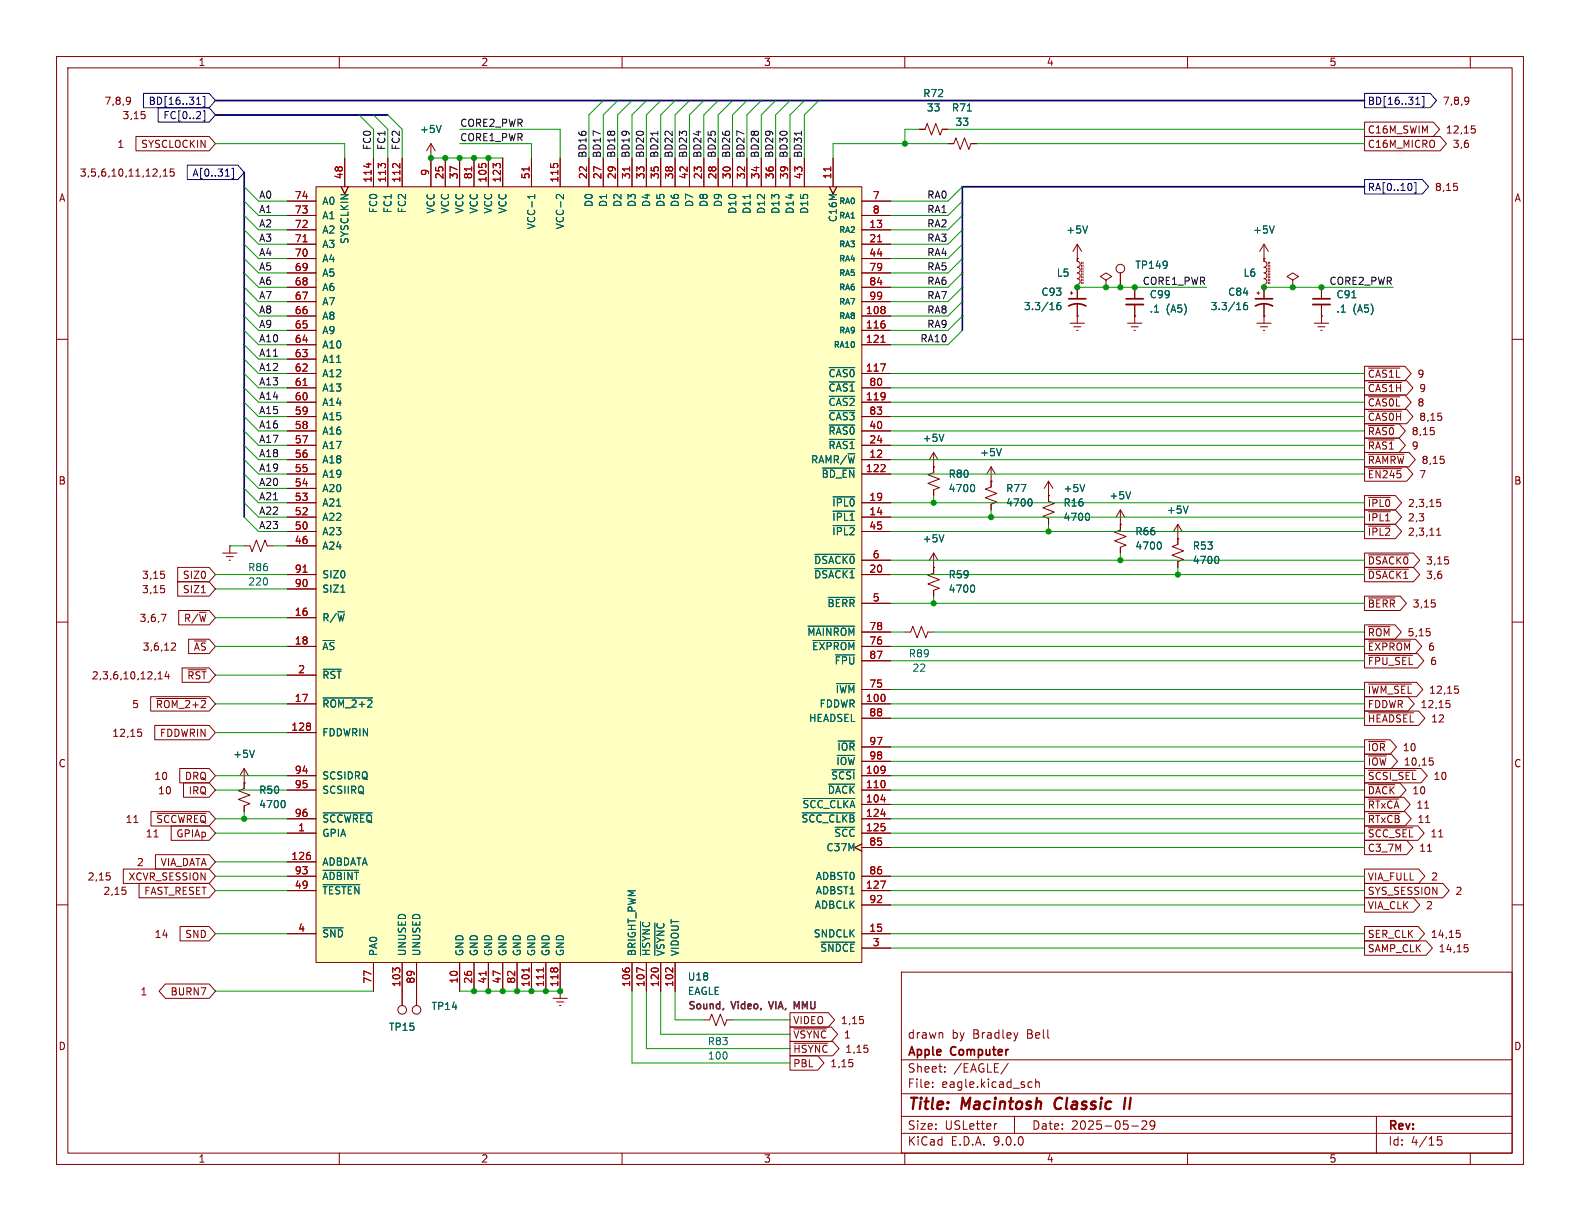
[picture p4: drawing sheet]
<svg xmlns="http://www.w3.org/2000/svg" width="279mm" height="216mm" viewBox="0 0 279 216" stroke-linecap="round" stroke-linejoin="round" font-family="sans-serif">
<g fill="none" stroke="#840000" stroke-width=".18">
<path d="M10 10h259.4v195.9h-259.4zM12 12h255.4v191.9h-255.4zM60 10v2M110 10v2M160 10v2M210 10v2M260 10v2M76.2 27.9h.1M76.2 25.4l-.8 1.3M76.2 25.4l.8 1.3M76.2 25.4v2.5M10 60h2"/>
<path d="M267.4 60h2M165.1 97.8v3.5l-1 .4 2 .8-2 .8 2 .7-1 .4v1M165.1 97.8l.8 1.3M165.1 97.8l-.8 1.3M198.1 92.7v1l-1 .4 2 .8-2 .7 2 .8-1 .4v1M208.3 92.7v3.6l-1 .3 2 .8-2 .8 2 .7-1 .4v1M208.3 95.3h.1M208.3 92.7l-.8 1.3M208.3 92.7l.7 1.3M10 110h2M160 111.8h1l.4-1.1 .8 2.1 .7-2.1 .8 2.1 .4-1h1M165.1 100.3h.1"/>
<path d="M267.4 110h2M10 160h2M71.1 175.3v2.5M73.7 175.3v2.5M159.4 171.9h108v32h-108zM267.4 160h2M124.5 180.3h1l.4-1 .7 2.1 .8-2.1 .7 2.1 .4-1.1h1M159.4 197.4h108M159.4 193.4h108M159.4 187.4h108M164.9 192.1v.2M164.9 191.4v.1"/>
<path d="M166.6 182.7l.1 .9M167.1 189.4v.2M167.1 188.7v.1M176.3 198.7l-.3 .1M178.3 188l-1.3 1.9M179.4 197.4v3M180 182.6l-.4 1M181.9 192.2h.6M181.9 191.4h.6M183.1 191.4l.3-.1 .3 .1 .1 .9M183.1 190.8v1.5M200.1 199.1h1.2"/>
<path d="M201.9 198.3l.6-.1 .2 .1 .1 .3-.9 1.1h.9M204.2 198.8l-.3 .3h-.3l-.2-.3 .1-.5 .4-.1 .2 .1a.99 .99 0 0 1-.3 1.4h-.3M243.4 197.4v6.5M60 203.9v2M110 203.9v2M159.4 200.4h108M160 203.9v2M210 203.9v2M254.9 201h-.7l-.1 .7 .3-.1h.5l.1 .2-.1 .5-.2 .2-.6-.2M260 203.9v2"/>
<circle cx="71.1" cy="178.6" r=".76"/>
<circle cx="73.7" cy="178.6" r=".76"/>
</g>
<path d="M186.8 194.4a1.27 1.27 0 0 0 0 1.6M199 194.1l-.3 2M199.9 194.1l-.2 2" fill="none" stroke="#840000" stroke-width=".4"/>
<path d="M78 22.2l-.4 1.2M166.9 94.6l-.4 1.2M205.1 95.8a.79 .79 0 0 1 0 1.3M210.1 89.5l-.4 1.2M215.2 98.4a.79 .79 0 0 1 0 1.2M172 103.4a.79 .79 0 0 1 0 1.3" fill="none" stroke="#006464" stroke-width=".18"/>
<path d="M55.9 33h96.5v137.2h-96.5z" fill="#ffffc2"/>
<g fill="none" stroke="#840000" stroke-width=".18">
<path d="M22.8 17.2l.2 .1a1.03 1.03 0 0 1-.2 1.1M23.1 17.7l-.3 .3M25 19.7h.6M259.5 17.2l.2 .1a1.03 1.03 0 0 1-.2 1.1M259.7 17.7l-.2 .3M24 24.1h13l1.1 1.3-1.1 1.3h-13zM25.5 20.3l.2 .1-.2 .5M28.4 31.1l-.1 .2M28.9 31.2h.7M28.9 30.2l.3-.3v1.3M30.7 29.9h-.6v.6l.2-.1h.4l.1 .2-.1 .4-.1 .2-.5-.2M50.8 35.6h5.1"/>
<path d="M50.8 38.1h5.1M55.9 33h96.5v137.2h-96.5zM60.3 33l.7 1.3 .6-1.3M61 27.9v5.1M66 27.9v5.1M68.6 27.9v5.1M71.1 27.9v5.1M76.2 27.9h.1M76.2 27.9v5.1M78.7 27.9v5.1M81.3 27.9v5.1M83.8 27.9v5.1"/>
<path d="M86.4 27.9v5.1M88.9 27.9v5.1M94 27.9v5.1M99.1 27.9v5.1M104.1 27.9v5.1M106.7 27.9v5.1M109.2 27.9v5.1M111.8 27.9v5.1M114.3 27.9v5.1M116.8 27.9v5.1M119.4 27.9v5.1M121.9 27.9v5.1"/>
<path d="M124.5 27.9v5.1M127 27.9v5.1M129.5 27.9v5.1M132.1 27.9v5.1M134.6 27.9v5.1M137.2 27.9v5.1M139.7 27.9v5.1M142.2 27.9v5.1M146.7 33l.6 1.3 .7-1.3M147.3 27.9v5.1M152.4 35.6h5.1M152.4 38.1h5.1"/>
<path d="M162.6 22.9h1l.4-1.1 .7 2.1 .8-2.1 .7 2.1 .4-1h1M167.6 25.4h1.1l.3-1 .8 2 .8-2 .7 2 .4-1h1M241.3 21.6h12.2l1.1 1.3-1.1 1.2h-12.2zM241.3 24.1h13.4l1.1 1.3-1.1 1.3h-13.4zM257.1 32.4h.6M257.6 33l.1 .1-.1 .5M260.2 22.3h.6M260.3 22.7h.3l.3 .3-.1 .5h-.5M50.8 40.6h5.1M50.8 43.2h5.1M50.8 45.7h5.1M50.8 48.3h5.1"/>
<path d="M50.8 50.8h5.1M50.8 53.3h5.1M50.8 55.9h5.1M50.8 58.4h5.1M152.4 40.6h5.1M152.4 43.2h5.1M152.4 45.7h5.1M152.4 48.3h5.1M152.4 50.8h5.1M152.4 53.3h5.1M152.4 55.9h5.1M152.4 58.4h5.1"/>
<path d="M189.2 51.8h.5M189.2 57.2h2.6M189.5 51.6v.5M189.9 57.8h1.2M190.4 58.4h.2M190.5 55.9h.1M190.5 43.2v3l.4 .2 .1 .3-.1 .4-.4 .2h.3l.2 .3-.1 .4-.4 .3 .4 .1 .1 .4-.1 .3-.4 .2 .4 .2 .1 .5-.2 .2-.3 .1M190.5 45.7h.1M190.5 50.3v2.5M190.5 53.8v3.4M190.5 43.2l-.8 1.3M190.5 43.2l.8 1.3"/>
<path d="M191.3 46.4v.2M191.3 46.9v.2M191.3 47.4v.2M191.3 47.9v.2M191.3 48.4v.2M191.3 48.9v.2M191.3 49.4v.3M191.3 49.9v.3M191.5 46.4v.2M191.5 46.9v.2M191.5 47.4v.2M191.5 47.9v.2"/>
<path d="M191.5 48.4v.2M191.5 48.9v.2M191.5 49.4v.3M191.5 49.9v.3M195.6 49.5l1-.6-1-.6-1 .6 1 .6v1.3M195.6 50.8h.1M198.1 48.3v2.5M199.4 57.2h2.5M200 57.8h1.3M200.5 58.4h.3M200.7 55.9h.1M200.7 50.8v2"/>
<path d="M200.7 53.8v3.4M222.2 51.8h.6M222.2 57.2h2.6M222.5 51.6v.5M222.9 57.8h1.3M223.4 58.4h.2M223.5 45.7h.1M223.5 43.2v3l.4 .2 .1 .3-.1 .4-.4 .2h.3l.2 .3-.1 .4-.4 .3 .4 .1 .1 .4-.1 .3-.4 .2 .4 .2 .1 .5-.2 .2-.3 .1M223.5 55.9h.1M223.5 43.2l-.7 1.3M223.5 43.2l.8 1.3M223.5 50.3v2.5"/>
<path d="M223.5 53.8v3.4M224.3 46.4v.2M224.3 46.9v.2M224.3 47.4v.2M224.3 47.9v.2M224.3 48.4v.2M224.3 48.9v.2M224.3 49.4v.3M224.3 49.9v.3M224.5 46.4v.2M224.5 46.9v.2M224.5 47.4v.2"/>
<path d="M224.5 47.9v.2M224.5 48.4v.2M224.5 48.9v.2M224.5 49.4v.3M224.5 49.9v.3M228.6 49.5l1-.6-1-.6-1 .6 1 .6v1.3M228.6 50.8h.1M232.4 57.2h2.5M233 57.8h1.3M233.6 58.4h.2M233.7 55.9h.1M233.7 50.8v2"/>
<path d="M233.7 53.8v3.4M50.8 61h5.1M50.8 63.5h5.1M50.8 66h5.1M50.8 68.6h5.1M50.8 71.1h5.1M50.8 73.7h5.1M50.8 76.2h5.1M50.8 78.7h5.1M152.4 61h5.1M152.4 66h5.1M152.4 68.6h5.1"/>
<path d="M152.4 71.1h5.1M152.4 73.7h5.1M152.4 76.2h5.1M152.4 78.7h5.1M241.3 74.9h6.1l1.1 1.3-1.1 1.3h-6.1zM241.3 67.3h7.4l1.2 1.3-1.2 1.3h-7.4zM241.3 77.5h6.1l1.1 1.2-1.1 1.3h-6.1zM241.3 72.4h7.4l1.2 1.3-1.2 1.2h-7.4zM241.3 64.8h7.1l1.2 1.2-1.2 1.3h-7.1zM241.3 69.8h7.1l1.2 1.3-1.2 1.3h-7.1zM242 75.2h4.5M242 67.6h5.9"/>
<path d="M242 77.8h4.5M242 72.7h5.9M242 65.1h5.6M242 70.2h5.6M253 75.6h.6M253.5 76.1l.1 .2-.1 .5M254.3 73.1h.6M254.8 73.6l.2 .2-.2 .5M39.4 97.8h2.5M40 98.4h1.3M40.5 99.1h.3M40.6 96.5h.1"/>
<path d="M40.6 96.5v1.3M43.2 96.5h1l.4 1 .7-2 .8 2 .8-2 .3 1h1.1M50.8 81.3h5.1M50.8 83.8h5.1M50.8 86.4h5.1M50.8 88.9h5.1M50.8 91.4h5.1M50.8 94h5.1M50.8 96.5h5.1M152.4 81.3h5.1M152.4 83.8h5.1M152.4 88.9h5.1"/>
<path d="M152.4 91.4h5.1M152.4 94h5.1M152.4 99.1h5.1M165.1 82.6h.1M165.1 80v3.6l-1 .3 2 .8-2 .8 2 .7-1 .4v1M165.1 80l-.8 1.3M165.1 80l.8 1.3M175.3 85.1h.1M175.3 82.6v3.5l-1.1 .4 2.1 .7-2.1 .8 2.1 .8-1 .4v1M175.3 82.6l-.8 1.2M175.3 82.6l.7 1.2M185.4 85.1v3.5l1 .4-2 .8 2 .8-2 .7 1 .4v1"/>
<path d="M185.4 87.6h.1M185.4 85.1l-.7 1.3M185.4 85.1l.8 1.3M198.1 92.7h.1M198.1 90.2v3.5M198.1 96.8v1M198.1 90.2l.8 1.2M198.1 90.2l-.7 1.2M208.3 95.3h.1M208.3 95.3v1M208.3 99.3v1M241.3 92.7h5.4l1.2 1.3-1.2 1.3h-5.4z"/>
<path d="M241.3 97.8h8.7l1.1 1.3-1.1 1.2h-8.7zM241.3 90.2h5.4l1.2 1.2-1.2 1.3h-5.4zM241.3 87.6h5.4l1.2 1.3-1.2 1.3h-5.4zM241.3 80h7.9l1.1 1.3-1.1 1.3h-7.9zM241.3 82.5h7.4l1.2 1.3-1.2 1.3h-7.4zM242 93h3.9M242 98.1h7.1M242 90.5h3.9M242 87.9h3.9M242 80.3h6.3M242 82.9h5.9M254.1 94.7h.7"/>
<path d="M254.1 93.7l.3-.3v1.3M254.1 88.3h.6M254.2 88.8h.3l.3 .2-.1 .4-.5 .2M254.7 80.7h.6M255.3 81.2l.1 .2-.1 .5M255.5 98.5h.6M256 99l.2 .2-.2 .5M28 119.1l.3-.3v1.3M28.4 103.5h.7M28.4 101h.7M28.5 108.6h.9l-.6 1.3M29 104.1l.1 .2-.1 .4"/>
<path d="M29 101.5l.1 .2-.1 .5M29.5 118.7l-.3 .9h.8M29.8 119.2v.9M30.5 113.7l.4 .1 .1 .3-.7 .9h.7M31.4 102.9h5.6l1.1 1.2-1.1 1.3h-5.6zM31.4 100.3h5.6l1.1 1.3-1.1 1.3h-5.6zM31.6 107.9h5.4l1.1 1.3-1.1 1.3h-5.4zM32.2 118.1h4.8l1.1 1.3-1.1 1.3h-4.8zM33.3 118.4h3.1M33.4 113h3.6l1.1 1.3-1.1 1.3h-3.6zM35.6 104.8h.7M50.8 101.6h5.1"/>
<path d="M50.8 104.1h5.1M50.8 109.2h5.1M50.8 114.3h5.1M50.8 119.4h5.1M152.4 101.6h5.1M152.4 114.3h5.1M152.4 106.7h5.1M152.4 111.8h5.1M152.4 116.8h5.1M165.1 100.3h.1M165.1 100.3v1M165.1 104.4v1"/>
<path d="M241.3 100.3h8.7l1.1 1.3-1.1 1.3h-8.7zM241.3 105.4h6.3l1.1 1.3-1.1 1.3h-6.3zM241.3 110.5h5.4l1.1 1.3-1.1 1.2h-5.4zM241.3 115.6h9.4l1.1 1.2-1.1 1.3h-9.4zM241.3 113h9l1.1 1.3-1.1 1.3h-9zM242 100.6h7.1M242 105.7h4.7M242 110.8h3.8M242 115.9h7.8M242 113.3h7.4M252.2 111.2h.6M252.8 111.7l.1 .2-.1 .5"/>
<path d="M253.1 106.1h.7M253.7 106.6l.1 .2-.1 .5M24.4 128.9h.6M24.5 129.4h.3l.3 .3-.1 .4-.5 .1M26.6 123.2h10.4l1.1 1.3-1.1 1.2h-10.4zM27.4 128.3h9.6l1.1 1.2-1.1 1.3h-9.6zM27.7 123.5h8.7M28 120.1h.7M31.8 135.9h5.2l1.1 1.3-1.1 1.2h-5.2zM32.4 138.4h4.6l1.1 1.3-1.1 1.3h-4.6zM43.2 138.4h.1M43.2 135.9v3.5l-1 .4 2 .8-2 .8 2 .7-1 .4v1"/>
<path d="M43.2 135.9l-.8 1.3M43.2 135.9l.7 1.3M50.8 124.5h5.1M50.8 129.5h5.1M50.8 137.2h5.1M50.8 139.7h5.1M152.4 124.5h5.1M152.4 137.2h5.1M152.4 139.7h5.1M152.4 121.9h5.1M152.4 127h5.1M152.4 132.1h5.1"/>
<path d="M152.4 134.6h5.1M241.3 133.3h4.7l1.1 1.3-1.1 1.3h-4.7zM241.3 135.9h10l1.1 1.3-1.1 1.2h-10zM241.3 130.8h4.5l1.2 1.3-1.2 1.3h-4.5zM241.3 138.4h6.2l1.1 1.3-1.1 1.3h-6.2zM241.3 123.2h7.7l1.1 1.3-1.1 1.2h-7.7zM241.3 120.6h9.2l1.1 1.3-1.1 1.3h-9.2zM241.3 125.7h9.6l1.1 1.3-1.1 1.3h-9.6zM242 133.7h3.1M242 136.2h8.4M242 131.1h3M242 138.7h4.6"/>
<path d="M242 121h7.6M242 126h8M252.8 134h.6M252.9 134.5h.3l.2 .2-.1 .5-.4 .1M255.7 123.9h.7M255.9 124.3h.3l.2 .3v.4l-.5 .1M257.3 121.3h.6M257.4 121.8h.3l.2 .2v.5l-.5 .1M18.8 154.3h.6M19.4 154.9l.1 .2-.1 .4M21.6 156.9h.6M21.8 153.7h15.2l1.1 1.2-1.1 1.3h-15.2z"/>
<path d="M22.2 157.4l.1 .2-.1 .5M23.7 145.5h.7M24.6 156.2h12.4l1.1 1.3-1.1 1.3h-12.4zM26.7 143.5h10.3l1.1 1.3-1.1 1.3h-10.3zM27.2 148h.8M27.5 151.1h9.5l1.1 1.3-1.1 1.3h-9.5zM27.7 143.8h8.7M30.3 146h6.7l1.1 1.3-1.1 1.3h-6.7zM50.8 144.8h5.1M50.8 147.3h5.1M50.8 152.4h5.1M50.8 154.9h5.1"/>
<path d="M50.8 157.5h5.1M152.4 149.2l-1.3 .7 1.3 .6M152.4 144.8h5.1M152.4 147.3h5.1M152.4 154.9h5.1M152.4 157.5h5.1M152.4 142.2h5.1M152.4 149.9h5.1M241.3 143.5h7.1l1.2 1.3-1.2 1.3h-7.1zM241.3 146h9.4l1.1 1.3-1.1 1.3h-9.4zM241.3 141h7l1.1 1.2-1.1 1.3h-7zM241.3 148.6h7.4l1.2 1.3-1.2 1.2h-7.4z"/>
<path d="M241.3 158.7h8.7l1.1 1.3-1.1 1.3h-8.7zM241.3 156.2h13.9l1.1 1.3-1.1 1.3h-13.9zM241.3 153.7h9.6l1.1 1.2-1.1 1.3h-9.6zM242 143.8h5.6M242 146.4h7.9M242 141.3h5.4M251.9 142.9h.8M252.1 145.5h.7M252.4 150.5h.7M254.4 148h.7M29.2 174h7.8l1.1 1.3-1.1 1.2h-7.8l-1.1-1.2zM31.8 163.8h5.2l1.1 1.3-1.1 1.3h-5.2z"/>
<path d="M50.8 165.1h5.1M66 170.2v5.1M71.1 170.2v7.6M73.7 170.2v7.6M81.3 170.2v5.1M83.8 170.2v5.1M86.4 170.2v5.1M88.9 170.2v5.1M91.4 170.2v5.1M94 170.2v5.1M96.5 170.2v5.1M97.8 176.5h2.5"/>
<path d="M98.4 177.2h1.3M98.9 177.8h.3M99.1 175.3h.1M99.1 170.2v6.3M111.8 170.2v5.1M114.3 170.2v5.1M116.8 170.2v5.1M119.4 170.2v5.1M139.7 179.1h6.8l1.1 1.2-1.1 1.3h-6.8zM152 179.7h.6M152.4 165.1h5.1M152.4 160h5.1"/>
<path d="M152.4 167.6h5.1M241.3 163.8h9.5l1.1 1.3-1.1 1.3h-9.5zM241.3 166.4h10.9l1.1 1.2-1.1 1.3h-10.9zM257.6 164.5h.6M257.7 165h.3l.2 .2v.4l-.5 .2M259 167h.6M259.1 167.5h.3l.2 .3v.4l-.5 .1M139.7 184.1h7.6l1.1 1.3-1.1 1.3h-7.6zM139.7 181.6h7.3l1.1 1.3-1.1 1.3h-7.3zM139.7 186.7h4.9l1.1 1.3-1.1 1.2h-4.9zM140.4 184.5h6M140.4 181.9h5.7"/>
<path d="M150.2 187.4h.6M150.7 187.9l.1 .2-.1 .5M152.6 180.3l.1 .2-.1 .4M152.8 184.8h.6M153.4 185.4l.1 .1-.1 .5"/>
<circle cx="198.1" cy="47.5" r=".76"/>
</g>
<g fill="none" stroke="#a90000" stroke-width=".18">
<path d="M65.2 28.8v.8M69.6 29h.4M70.7 28.9v.8M83.4 29.5v.7M93.6 29.5v.7M111.3 29.5v.7M146.9 29.5v.7M53.6 42.8h.7M155.2 42.8h.7M53.6 68.2h.7M155.7 64.4h.9l-.6 1.2M155.8 60.5h.7"/>
<path d="M155.7 83.4h.8M156.5 82.3v.4M53.6 101.2h.7M155.7 155.8h.9l-.6 1.3M155.8 141.4h.8M155.8 143.9h.8M85.9 171.8v.7M93.6 171.1v.8M96.1 171.1v.8M113.9 171.6l-1.3-.5v.8M117.8 171.2h.4M119 171.1v.8"/>
</g>
<g fill="none" stroke="#006464" stroke-width=".18">
<path d="M171.1 19.6h.7M78 22.2l-.4 1.2M94.6 34.4v.7M94.6 34.7h-1.3l.4 .4M99.6 34.4v.8l-.9-.8-.3 .1v.4M132.7 34.4v.7M192.3 39.9l-.4 1.3M225.3 39.9l-.4 1.3M187.5 53.5h-.4a.86 .86 0 0 0 0 1.3l.4-.2 .1-.4-.2-.2h-.3l-.2 .2M220.5 53.5h-.4a.86 .86 0 0 0 0 1.3l.5-.2v-.4l-.2-.2h-.3l-.2 .2M239.1 52.7h.7M146.6 65h4.6"/>
<path d="M146.6 67.5h4.6M146.6 70.1h4.6M146.6 72.6h4.6M146.6 75.2h4.6M146.6 77.7h4.6M166.9 76.8l-.4 1.2M177.1 79.3l-.4 1.3M144.1 98h7.1M145.4 82.8h5.8M147.3 87.9h3.9M147.3 90.4h3.9M147.3 92.9h3.9"/>
<path d="M166.9 94.6l-.4 1.2M172 85.7a.79 .79 0 0 1 0 1.2M182.2 88.2a.79 .79 0 0 1 0 1.3M191.8 85.7l-.4 1.2M192.4 90.7a.79 .79 0 0 1 0 1.3M199.9 86.9l-.4 1.3M205.1 95.8a.79 .79 0 0 1 0 1.3M210.1 89.5l-.4 1.2M215.2 98.4a.79 .79 0 0 1 0 1.2M57.1 118.3h3.2M60.3 104.7h.7M142.9 110.7h8.3"/>
<path d="M143.7 113.3h7.5M144.1 100.6h7.1M146.5 105.6h4.7M147.7 115.8h3.5M172 103.4a.79 .79 0 0 1 0 1.3M45 132.7l-.4 1.2M57.1 123.4h8.8M146.5 138.7h4.7M147.1 136.1h4.1M147.9 120.9h3.3M148 133.6h3.2M148.2 131h3"/>
<path d="M50.1 141.5a.79 .79 0 0 1 0 1.3M57.1 143.7h8.7M57.1 153.9h6.3M57.1 156.4h6.5M141.9 143.7h9.3M142 141.2h9.2M147.7 146.3h3.5M57.1 164.1h3.6M113.3 163v5.9M115.8 163.2v5.7M145.2 166.6h6"/>
</g>
<path d="M135.9 177.1l.5 1.3M140.5 177.1l.4 .9 .4-.9" fill="none" stroke="#840084" stroke-width=".25"/>
<path d="M189 54.1a3.2 3.2 0 0 1 3 0M189 52.8h3M199.1 52.8h3.1M222 54.1a3.2 3.2 0 0 1 3 0M222 52.8h3M232.2 52.8h3" fill="none" stroke="#840000" stroke-width=".3"/>
<path d="M199.1 53.8h3.1M232.2 53.8h3" fill="none" stroke="#840000" stroke-width=".33"/>
<g fill="none" stroke="#000084" stroke-width=".18">
<path d="M25.4 16.5h11.6l1.1 1.3-1.1 1.3h-11.6zM28 19h9l1.1 1.3-1.1 1.3h-9zM34.8 18.5h.7M35 17.4l.1-.2v1.3M35.9 17.1h.3v1.8h-.3M35.9 19.6h.3v1.8h-.3M241.3 16.5h11.6l1.1 1.3-1.1 1.3h-11.6zM250.3 18.5h.8M250.6 17.4l.1-.2v1.3M251.5 17.1h.3v1.8h-.3M33.1 29.2h9l1.1 1.3-1.1 1.3h-9zM39.8 31.2h.8"/>
<path d="M41 29.8h.3v1.8h-.3M241.3 31.7h10.2l1.1 1.3-1.1 1.3h-10.2zM249.6 32.7v.7M250.1 32.3h.3v1.8h-.3"/>
</g>
<path d="M116.3 23.2v.7M141.7 23.2v.7" fill="none" stroke="#0f0f0f" stroke-width=".18"/>
<path d="M38.1 17.8h203.2M38.1 20.3h30.5M43.2 30.5v60.9M241.3 33h-71.1v25.4" fill="none" stroke="#000084" stroke-width=".3"/>
<g fill="none" stroke="#009600" stroke-width=".18">
<path d="M106.7 17.8l-2.6 2.5v7.6M109.2 17.8l-2.5 2.5v7.6M111.8 17.8l-2.6 2.5v7.6M114.3 17.8l-2.5 2.5v7.6M116.8 17.8l-2.5 2.5v7.6M119.4 17.8l-2.6 2.5v7.6M121.9 17.8l-2.5 2.5v7.6M124.5 17.8l-2.6 2.5v7.6M127 17.8l-2.5 2.5v7.6M129.5 17.8l-2.5 2.5v7.6M132.1 17.8l-2.6 2.5v7.6M134.6 17.8l-2.5 2.5v7.6"/>
<path d="M137.2 17.8l-2.6 2.5v7.6M139.7 17.8l-2.5 2.5v7.6M142.2 17.8l-2.5 2.5v7.6M144.8 17.8l-2.6 2.5v7.6M38.1 25.4h22.9v2.5M43.2 35.6l2.5 2.5h5.1M43.2 33l2.5 2.6h5.1M43.2 38.1l2.5 2.5h5.1M63.5 20.3l2.5 2.6v5M66 20.3l2.6 2.6v5M68.6 20.3l2.5 2.6v5M76.2 27.9h12.7"/>
<path d="M81.3 22.9h17.8v5M81.3 25.4h12.7v2.5M162.6 22.9h-2.6v2.5M167.6 22.9h73.7M167.6 25.4h-20.3v2.5M170.2 35.6l-2.6 2.5h-10.1M170.2 33l-2.6 2.6h-10.1M170.2 38.1l-2.6 2.5h-10.1M172.7 25.4h68.6M43.2 55.9l2.5 2.5h5.1M43.2 43.2l2.5 2.5h5.1M43.2 48.3l2.5 2.5h5.1"/>
<path d="M43.2 53.3l2.5 2.6h5.1M43.2 50.8l2.5 2.5h5.1M43.2 58.4l2.5 2.6h5.1M43.2 45.7l2.5 2.6h5.1M43.2 40.6l2.5 2.6h5.1M170.2 55.9l-2.6 2.5h-10.1M170.2 43.2l-2.6 2.5h-10.1M170.2 48.3l-2.6 2.5h-10.1M170.2 53.3l-2.6 2.6h-10.1M170.2 50.8l-2.6 2.5h-10.1M170.2 58.4l-2.6 2.6h-10.1M170.2 45.7l-2.6 2.6h-10.1"/>
<path d="M170.2 40.6l-2.6 2.6h-10.1M190.5 50.8h22.9M223.5 50.8h22.9M43.2 78.7l2.5 2.6h5.1M43.2 76.2l2.5 2.5h5.1M43.2 71.1l2.5 2.6h5.1M43.2 66l2.5 2.6h5.1M43.2 63.5l2.5 2.5h5.1M43.2 68.6l2.5 2.5h5.1M43.2 73.7l2.5 2.5h5.1M43.2 61l2.5 2.5h5.1M157.5 78.7h83.8"/>
<path d="M157.5 73.7h83.8M157.5 68.6h83.8M157.5 66h83.8M157.5 71.1h83.8M157.5 76.2h83.8M40.6 96.5h2.6M43.2 88.9l2.5 2.5h5.1M43.2 86.4l2.5 2.5h5.1M43.2 91.4l2.5 2.6h5.1M43.2 81.3l2.5 2.5h5.1M43.2 83.8l2.5 2.6h5.1M48.3 96.5h2.5"/>
<path d="M157.5 99.1h83.8M157.5 91.4h83.8M157.5 88.9h83.8M157.5 94h83.8M157.5 83.8h83.8M157.5 81.3h83.8M165.1 87.6v1.3M175.3 90.2v1.2M185.4 92.7v1.3M198.1 97.8v1.3M38.1 101.6h12.7M38.1 114.3h12.7"/>
<path d="M38.1 104.1h12.7M38.1 109.2h12.7M38.1 119.4h12.7M157.5 101.6h83.8M157.5 106.7h83.8M157.5 111.8h2.5M157.5 116.8h83.8M157.5 114.3h83.8M165.1 105.4v1.3M165.1 111.8h76.2M208.3 100.3v1.3M38.1 139.7h12.7"/>
<path d="M38.1 137.2h12.7M38.1 124.5h12.7M38.1 129.5h12.7M157.5 139.7h83.8M157.5 121.9h83.8M157.5 137.2h83.8M157.5 134.6h83.8M157.5 127h83.8M157.5 124.5h83.8M157.5 132.1h83.8M38.1 144.8h12.7M38.1 147.3h12.7"/>
<path d="M38.1 154.9h12.7M38.1 157.5h12.7M38.1 152.4h12.7M43.2 143.5v1.3M157.5 142.2h83.8M157.5 144.8h83.8M157.5 149.9h83.8M157.5 147.3h83.8M157.5 154.9h83.8M157.5 157.5h83.8M38.1 165.1h12.7M38.1 175.3h27.9"/>
<path d="M81.3 175.3h17.8M111.8 175.3v12.7h27.9M114.3 175.3v10.1h25.4M116.8 175.3v7.6h22.9M119.4 175.3v5h5.1M157.5 165.1h83.8M157.5 160h83.8M157.5 167.6h83.8M129.5 180.3h10.2"/>
</g>
<g fill="#009600" stroke="#009600" stroke-width=".18">
<circle cx="83.8" cy="27.9" r=".46"/>
<circle cx="86.4" cy="27.9" r=".46"/>
<circle cx="81.3" cy="27.9" r=".46"/>
<circle cx="78.7" cy="27.9" r=".46"/>
<circle cx="76.2" cy="27.9" r=".46"/>
<circle cx="165.1" cy="88.9" r=".46"/>
<circle cx="160" cy="25.4" r=".46"/>
<circle cx="195.6" cy="50.8" r=".46"/>
<circle cx="190.5" cy="50.8" r=".46"/>
<circle cx="165.1" cy="106.7" r=".46"/>
<circle cx="198.1" cy="99.1" r=".46"/>
<circle cx="185.4" cy="94" r=".46"/>
<circle cx="175.3" cy="91.4" r=".46"/>
<circle cx="208.3" cy="101.6" r=".46"/>
<circle cx="198.1" cy="50.8" r=".46"/>
<circle cx="200.7" cy="50.8" r=".46"/>
<circle cx="228.6" cy="50.8" r=".46"/>
<circle cx="223.5" cy="50.8" r=".46"/>
<circle cx="233.7" cy="50.8" r=".46"/>
<circle cx="43.2" cy="144.8" r=".46"/>
<circle cx="96.5" cy="175.3" r=".46"/>
<circle cx="99.1" cy="175.3" r=".46"/>
<circle cx="91.4" cy="175.3" r=".46"/>
<circle cx="94" cy="175.3" r=".46"/>
<circle cx="88.9" cy="175.3" r=".46"/>
<circle cx="86.4" cy="175.3" r=".46"/>
<circle cx="83.8" cy="175.3" r=".46"/>
</g>
<g font-size="2.8" fill="#840000">
<text x="160.4" y="196.8">Title:</text>
<text x="170.1" y="196.8">Macintosh</text>
<text x="187.3" y="196.8">Classic</text>
</g>
<g font-size="2.1" fill="#840000">
<text x="160.4" y="183.9">drawn</text>
<text x="168.3" y="183.9">by</text>
<text x="172.1" y="183.9">Bradley</text>
<text x="181.7" y="183.9">Bell</text>
<text x="160.4" y="189.9">Sheet:</text>
<text x="160.4" y="187.1">Apple</text>
<text x="168.2" y="187.1">Computer</text>
<text x="168.6" y="189.9">/EAGLE/</text>
<text x="160.4" y="192.6">File:</text>
<text x="166.5" y="192.6">eagle.kicad_sch</text>
<text x="160.4" y="202.8">KiCad</text>
<text x="160.4" y="200">Size:</text>
<text x="167.1" y="200">USLetter</text>
<text x="168.1" y="202.8">E.D.A.</text>
<text x="175.7" y="202.8">9.0.0</text>
<text x="182.4" y="200">Date:</text>
<text x="189.4" y="200">2025-05-29</text>
<text x="245.4" y="200.2">Rev:</text>
<text x="245.4" y="202.8">Id:</text>
<text x="249.5" y="202.8">4/15</text>
</g>
<g font-size="1.8" fill="#840000">
<text x="35" y="11.9">1</text>
<text x="85" y="11.9">2</text>
<text x="135" y="11.9">3</text>
<text x="185" y="11.9">4</text>
<text x="235" y="11.9">5</text>
<text x="18.4" y="18.7">7,8,9</text>
<text x="21.6" y="21.3">3,15</text>
<text x="241.8" y="23.8">C16M_SWIM</text>
<text x="255" y="18.7">7,8,9</text>
<text x="255.6" y="23.8">12,15</text>
<text x="20.7" y="26.4">1</text>
<text x="24.9" y="26.4">SYSCLOCKIN</text>
<text x="241.8" y="26.4">C16M_MICRO</text>
<text x="256.8" y="26.4">3,6</text>
<text x="10.3" y="35.9">A</text>
<text x="14" y="31.4">3,5,6,10,11,12,15</text>
<text x="253.7" y="34">8,15</text>
<text x="267.7" y="35.9">A</text>
<text x="241.8" y="69.5">~{CAS1H} 9</text>
<text x="241.8" y="67">~{CAS1L} 9</text>
<text x="241.8" y="77.2">~{RAS0} 8,15</text>
<text x="241.8" y="74.6">~{CAS0H} 8,15</text>
<text x="241.8" y="72.1">~{CAS0L} 8</text>
<text x="241.8" y="82.2">~{RAMRW} 8,15</text>
<text x="241.8" y="79.7">~{RAS1} 9</text>
<text x="10.3" y="85.9">B</text>
<text x="241.8" y="89.9">~{IPL0}</text>
<text x="241.8" y="84.8">~{EN245}</text>
<text x="248.9" y="89.9">2,3,15</text>
<text x="250.9" y="84.8">7</text>
<text x="267.7" y="85.9">B</text>
<text x="241.8" y="94.9">~{IPL2}</text>
<text x="241.8" y="92.4">~{IPL1}</text>
<text x="248.9" y="94.9">2,3,11</text>
<text x="248.9" y="92.4">2,3</text>
<text x="241.8" y="100">~{DSACK0} 3,15</text>
<text x="25" y="105.1">3,15</text>
<text x="25" y="102.6">3,15</text>
<text x="32.2" y="105.1">SIZ1</text>
<text x="32.2" y="102.6">SIZ0</text>
<text x="241.8" y="102.6">~{DSACK1} 3,6</text>
<text x="241.8" y="107.6">~{BERR} 3,15</text>
<text x="24.6" y="110.2">3,6,7</text>
<text x="32.4" y="110.2">R/~{W}</text>
<text x="241.8" y="112.7">~{ROM} 5,15</text>
<text x="25.1" y="115.3">3,6,12</text>
<text x="34.2" y="115.3">~{AS}</text>
<text x="241.8" y="117.8">~{FPU_SEL} 6</text>
<text x="241.8" y="115.3">~{EXPROM} 6</text>
<text x="16.1" y="120.3">2,3,6,10,12,14</text>
<text x="23.3" y="125.4">5</text>
<text x="27.5" y="125.4">~{ROM_2+2}</text>
<text x="33" y="120.3">~{RST}</text>
<text x="241.8" y="125.4">FDDWR</text>
<text x="241.8" y="122.9">~{IWM_SEL} 12,15</text>
<text x="251.1" y="125.4">12,15</text>
<text x="19.8" y="130.5">12,15</text>
<text x="28.2" y="130.5">FDDWRIN</text>
<text x="241.8" y="128">~{HEADSEL} 12</text>
<text x="10.3" y="135.9">C</text>
<text x="241.8" y="135.6">~{IOW} 10,15</text>
<text x="241.8" y="133">~{IOR} 10</text>
<text x="267.7" y="135.9">C</text>
<text x="27.2" y="138.1">10</text>
<text x="27.9" y="140.7">10</text>
<text x="32.6" y="138.1">DRQ</text>
<text x="33.3" y="140.7">IRQ</text>
<text x="241.8" y="138.1">~{SCSI_SEL} 10</text>
<text x="241.8" y="143.2">~{RTxCA} 11</text>
<text x="241.8" y="140.7">~{DACK} 10</text>
<text x="22.1" y="145.7">11</text>
<text x="25.7" y="148.3">11</text>
<text x="27.5" y="145.7">~{SCCWREQ}</text>
<text x="31.1" y="148.3">GPIAp</text>
<text x="241.8" y="145.7">~{RTxCB} 11</text>
<text x="241.8" y="148.3">~{SCC_SEL} 11</text>
<text x="15.4" y="155.9">2,15</text>
<text x="22.6" y="155.9">XCVR_SESSION</text>
<text x="24.1" y="153.4">2</text>
<text x="28.3" y="153.4">VIA_DATA</text>
<text x="241.8" y="150.8">C3_7M</text>
<text x="241.8" y="155.9">VIA_FULL</text>
<text x="250.9" y="150.8">11</text>
<text x="253" y="155.9">2</text>
<text x="18.2" y="158.4">2,15</text>
<text x="25.4" y="158.4">FAST_RESET</text>
<text x="241.8" y="161">VIA_CLK</text>
<text x="241.8" y="158.4">SYS_SESSION</text>
<text x="252.1" y="161">2</text>
<text x="257.3" y="158.4">2</text>
<text x="27.3" y="166.1">14</text>
<text x="32.7" y="166.1">SND</text>
<text x="241.8" y="166.1">SER_CLK</text>
<text x="252.9" y="166.1">14,15</text>
<text x="241.8" y="168.6">SAMP_CLK</text>
<text x="254.3" y="168.6">14,15</text>
<text x="24.8" y="176.2">1</text>
<text x="30.1" y="176.2">BURN7</text>
<text x="10.3" y="185.9">D</text>
<text x="140.2" y="183.8">~{VSYNC} 1</text>
<text x="140.2" y="181.3">VIDEO</text>
<text x="148.6" y="181.3">1,15</text>
<text x="267.7" y="185.9">D</text>
<text x="140.2" y="186.4">~{HSYNC} 1,15</text>
<text x="140.2" y="188.9">PBL</text>
<text x="146.7" y="188.9">1,15</text>
<text x="35" y="205.8">1</text>
<text x="85" y="205.8">2</text>
<text x="135" y="205.8">3</text>
<text x="185" y="205.8">4</text>
<text x="235" y="205.8">5</text>
</g>
<g font-size="1.8" fill="#006464">
<text x="163.2" y="17.4">R72</text>
<text x="74.2" y="23.7">+5V</text>
<text x="163.8" y="19.9">33</text>
<text x="168.2" y="19.9">R71</text>
<text x="168.9" y="22.5">33</text>
<text x="56.9" y="36.4">A0</text>
<text x="56.9" y="39">A1</text>
<text x="56.9" y="41.5">A2</text>
<text x="66.9" y="37.8" transform="rotate(-90 66.9 37.8)">FC0</text>
<text x="69.4" y="37.8" transform="rotate(-90 69.4 37.8)">FC1</text>
<text x="72" y="37.8" transform="rotate(-90 72 37.8)">FC2</text>
<text x="77.1" y="37.9" transform="rotate(-90 77.1 37.9)">VCC</text>
<text x="79.6" y="37.9" transform="rotate(-90 79.6 37.9)">VCC</text>
<text x="82.1" y="37.9" transform="rotate(-90 82.1 37.9)">VCC</text>
<text x="84.7" y="37.9" transform="rotate(-90 84.7 37.9)">VCC</text>
<text x="87.2" y="37.9" transform="rotate(-90 87.2 37.9)">VCC</text>
<text x="89.8" y="37.9" transform="rotate(-90 89.8 37.9)">VCC</text>
<text x="94.8" y="40.6" transform="rotate(-90 94.8 40.6)">VCC-1</text>
<text x="99.9" y="40.6" transform="rotate(-90 99.9 40.6)">VCC-2</text>
<text x="105" y="36.7" transform="rotate(-90 105 36.7)">D0</text>
<text x="107.5" y="36.7" transform="rotate(-90 107.5 36.7)">D1</text>
<text x="110.1" y="36.7" transform="rotate(-90 110.1 36.7)">D2</text>
<text x="112.6" y="36.7" transform="rotate(-90 112.6 36.7)">D3</text>
<text x="115.2" y="36.7" transform="rotate(-90 115.2 36.7)">D4</text>
<text x="117.7" y="36.7" transform="rotate(-90 117.7 36.7)">D5</text>
<text x="120.2" y="36.7" transform="rotate(-90 120.2 36.7)">D6</text>
<text x="122.8" y="36.7" transform="rotate(-90 122.8 36.7)">D7</text>
<text x="125.3" y="36.7" transform="rotate(-90 125.3 36.7)">D8</text>
<text x="127.9" y="36.7" transform="rotate(-90 127.9 36.7)">D9</text>
<text x="130.4" y="37.9" transform="rotate(-90 130.4 37.9)">D10</text>
<text x="132.9" y="37.9" transform="rotate(-90 132.9 37.9)">D11</text>
<text x="135.5" y="37.9" transform="rotate(-90 135.5 37.9)">D12</text>
<text x="138" y="37.9" transform="rotate(-90 138 37.9)">D13</text>
<text x="140.6" y="37.9" transform="rotate(-90 140.6 37.9)">D14</text>
<text x="143.1" y="37.9" transform="rotate(-90 143.1 37.9)">D15</text>
<text x="148.2" y="39.4" transform="rotate(-90 148.2 39.4)">C16M</text>
<text x="188.5" y="41.5">+5V</text>
<text x="221.5" y="41.5">+5V</text>
<text x="56.9" y="44">A3</text>
<text x="56.9" y="46.6">A4</text>
<text x="61.8" y="43.3" transform="rotate(-90 61.8 43.3)">SYSCLKIN</text>
<text x="200.7" y="47.7">TP149</text>
<text x="56.9" y="49.1">A5</text>
<text x="56.9" y="51.7">A6</text>
<text x="184.1" y="52.5">C93</text>
<text x="186.8" y="49.1">L5</text>
<text x="203.2" y="52.9">C99</text>
<text x="217.1" y="52.5">C84</text>
<text x="219.8" y="49.1">L6</text>
<text x="236.2" y="52.9">C91</text>
<text x="56.9" y="54.2">A7</text>
<text x="56.9" y="56.7">A8</text>
<text x="56.9" y="59.3">A9</text>
<text x="181" y="55">3.3/16</text>
<text x="203.2" y="55.5">.1</text>
<text x="206.2" y="55.5">(A5)</text>
<text x="214" y="55">3.3/16</text>
<text x="236.2" y="55.5">.1</text>
<text x="239.2" y="55.5">(A5)</text>
<text x="56.9" y="61.8">A10</text>
<text x="56.9" y="64.4">A11</text>
<text x="56.9" y="66.9">A12</text>
<text x="56.9" y="69.4">A13</text>
<text x="56.9" y="72">A14</text>
<text x="146.4" y="66.9">~{CAS0}</text>
<text x="146.4" y="69.4">~{CAS1}</text>
<text x="146.4" y="72">~{CAS2}</text>
<text x="56.9" y="74.5">A15</text>
<text x="56.9" y="77.1">A16</text>
<text x="146.4" y="74.5">~{CAS3}</text>
<text x="146.4" y="77.1">~{RAS0}</text>
<text x="56.9" y="79.6">A17</text>
<text x="56.9" y="82.1">A18</text>
<text x="143.3" y="82.1">RAMR/~{W}</text>
<text x="146.4" y="79.6">~{RAS1}</text>
<text x="163.1" y="78.3">+5V</text>
<text x="173.2" y="80.9">+5V</text>
<text x="56.9" y="84.7">A19</text>
<text x="56.9" y="87.2">A20</text>
<text x="56.9" y="89.8">A21</text>
<text x="145.2" y="84.7">~{BD_EN}</text>
<text x="147.1" y="89.8">~{IPL0}</text>
<text x="167.6" y="84.7">R80</text>
<text x="167.6" y="87.2">4700</text>
<text x="177.8" y="87.2">R77</text>
<text x="177.8" y="89.8">4700</text>
<text x="188" y="87.2">+5V</text>
<text x="188" y="89.8">R16</text>
<text x="196.1" y="88.5">+5V</text>
<text x="56.9" y="92.3">A22</text>
<text x="56.9" y="94.8">A23</text>
<text x="147.1" y="92.3">~{IPL1}</text>
<text x="147.1" y="94.8">~{IPL2}</text>
<text x="188" y="92.3">4700</text>
<text x="200.7" y="94.8">R66</text>
<text x="206.2" y="91">+5V</text>
<text x="43.8" y="101.2">R86</text>
<text x="56.9" y="97.4">A24</text>
<text x="143.9" y="99.9">~{DSACK0}</text>
<text x="163.1" y="96.1">+5V</text>
<text x="200.7" y="97.4">4700</text>
<text x="210.8" y="97.4">R53</text>
<text x="210.8" y="99.9">4700</text>
<text x="43.8" y="103.7">220</text>
<text x="56.9" y="102.5">SIZ0</text>
<text x="56.9" y="105">SIZ1</text>
<text x="143.9" y="102.5">~{DSACK1}</text>
<text x="146.2" y="107.5">~{BERR}</text>
<text x="167.6" y="102.5">R59</text>
<text x="167.6" y="105">4700</text>
<text x="56.9" y="110.1">R/~{W}</text>
<text x="142.7" y="112.6">~{MAINROM}</text>
<text x="56.9" y="115.2">~{AS}</text>
<text x="143.5" y="115.2">~{EXPROM}</text>
<text x="147.5" y="117.7">~{FPU}</text>
<text x="160.6" y="116.4">R89</text>
<text x="161.2" y="119">22</text>
<text x="56.9" y="120.2">~{RST}</text>
<text x="56.9" y="125.3">~{ROM_2+2}</text>
<text x="144.8" y="125.3">FDDWR</text>
<text x="147.7" y="122.8">~{IWM}</text>
<text x="56.9" y="130.4">FDDWRIN</text>
<text x="143" y="127.9">HEADSEL</text>
<text x="41.1" y="134.2">+5V</text>
<text x="147.8" y="135.5">~{IOW}</text>
<text x="148" y="132.9">~{IOR}</text>
<text x="45.7" y="140.6">R50</text>
<text x="45.7" y="143.1">4700</text>
<text x="56.9" y="138">SCSIDRQ</text>
<text x="56.9" y="140.6">SCSIIRQ</text>
<text x="141.8" y="143.1">~{SCC_CLKA}</text>
<text x="146.3" y="140.6">~{DACK}</text>
<text x="146.9" y="138">~{SCSI}</text>
<text x="56.9" y="145.6">~{SCCWREQ}</text>
<text x="56.9" y="148.2">GPIA</text>
<text x="141.6" y="145.6">~{SCC_CLKB}</text>
<text x="147.4" y="148.2">~{SCC}</text>
<text x="56.9" y="153.3">ADBDATA</text>
<text x="56.9" y="155.8">~{ADBINT}</text>
<text x="144.2" y="155.8">ADBST0</text>
<text x="146" y="150.7">C37M</text>
<text x="56.9" y="158.3">~{TESTEN}</text>
<text x="144" y="160.9">ADBCLK</text>
<text x="144.2" y="158.3">ADBST1</text>
<text x="56.9" y="166">~{SND}</text>
<text x="143.8" y="166">SNDCLK</text>
<text x="66.9" y="169.2" transform="rotate(-90 66.9 169.2)">PA0</text>
<text x="72" y="169.2" transform="rotate(-90 72 169.2)">UNUSED</text>
<text x="74.5" y="169.2" transform="rotate(-90 74.5 169.2)">UNUSED</text>
<text x="82.1" y="169.2" transform="rotate(-90 82.1 169.2)">GND</text>
<text x="84.7" y="169.2" transform="rotate(-90 84.7 169.2)">GND</text>
<text x="87.2" y="169.2" transform="rotate(-90 87.2 169.2)">GND</text>
<text x="89.8" y="169.2" transform="rotate(-90 89.8 169.2)">GND</text>
<text x="92.3" y="169.2" transform="rotate(-90 92.3 169.2)">GND</text>
<text x="94.8" y="169.2" transform="rotate(-90 94.8 169.2)">GND</text>
<text x="97.4" y="169.2" transform="rotate(-90 97.4 169.2)">GND</text>
<text x="99.9" y="169.2" transform="rotate(-90 99.9 169.2)">GND</text>
<text x="112.6" y="169.2" transform="rotate(-90 112.6 169.2)">BRIGHT_PWM</text>
<text x="115.2" y="169.2" transform="rotate(-90 115.2 169.2)">~{HSYNC}</text>
<text x="117.7" y="169.2" transform="rotate(-90 117.7 169.2)">~{VSYNC}</text>
<text x="120.2" y="169.2" transform="rotate(-90 120.2 169.2)">VIDOUT</text>
<text x="121.5" y="173.6">U18</text>
<text x="145" y="168.5">~{SNDCE}</text>
<text x="76.2" y="178.8">TP14</text>
<text x="121.5" y="176.1">EAGLE</text>
<text x="68.7" y="182.5">TP15</text>
<text x="125.1" y="185">R83</text>
<text x="125.1" y="187.6">100</text>
</g>
<g font-size="1.8" fill="#000084">
<text x="26.2" y="18.7">BD[16..31]</text>
<text x="28.8" y="21.3">FC[0..2]</text>
<text x="241.8" y="18.7">BD[16..31]</text>
<text x="33.9" y="31.4">A[0..31]</text>
<text x="241.8" y="34">RA[0..10]</text>
</g>
<g font-size="1.8" fill="#0f0f0f">
<text x="81.3" y="22.5">CORE2_PWR</text>
<text x="65.7" y="26.6" transform="rotate(-90 65.7 26.6)">FC0</text>
<text x="68.2" y="26.6" transform="rotate(-90 68.2 26.6)">FC1</text>
<text x="70.8" y="26.6" transform="rotate(-90 70.8 26.6)">FC2</text>
<text x="81.3" y="25.1">CORE1_PWR</text>
<text x="103.8" y="28" transform="rotate(-90 103.8 28)">BD16</text>
<text x="106.3" y="28" transform="rotate(-90 106.3 28)">BD17</text>
<text x="108.9" y="28" transform="rotate(-90 108.9 28)">BD18</text>
<text x="111.4" y="28" transform="rotate(-90 111.4 28)">BD19</text>
<text x="114" y="28" transform="rotate(-90 114 28)">BD20</text>
<text x="116.5" y="28" transform="rotate(-90 116.5 28)">BD21</text>
<text x="119" y="28" transform="rotate(-90 119 28)">BD22</text>
<text x="121.6" y="28" transform="rotate(-90 121.6 28)">BD23</text>
<text x="124.1" y="28" transform="rotate(-90 124.1 28)">BD24</text>
<text x="126.7" y="28" transform="rotate(-90 126.7 28)">BD25</text>
<text x="129.2" y="28" transform="rotate(-90 129.2 28)">BD26</text>
<text x="131.7" y="28" transform="rotate(-90 131.7 28)">BD27</text>
<text x="134.3" y="28" transform="rotate(-90 134.3 28)">BD28</text>
<text x="136.8" y="28" transform="rotate(-90 136.8 28)">BD29</text>
<text x="139.4" y="28" transform="rotate(-90 139.4 28)">BD30</text>
<text x="141.9" y="28" transform="rotate(-90 141.9 28)">BD31</text>
<text x="45.7" y="35.2">A0</text>
<text x="163.9" y="35.2">RA0</text>
<text x="45.7" y="40.3">A2</text>
<text x="45.7" y="37.8">A1</text>
<text x="163.9" y="40.3">RA2</text>
<text x="163.9" y="37.8">RA1</text>
<text x="45.7" y="47.9">A5</text>
<text x="45.7" y="42.8">A3</text>
<text x="45.7" y="45.4">A4</text>
<text x="163.9" y="42.8">RA3</text>
<text x="163.9" y="45.4">RA4</text>
<text x="163.9" y="47.9">RA5</text>
<text x="45.7" y="50.5">A6</text>
<text x="45.7" y="53">A7</text>
<text x="163.9" y="50.5">RA6</text>
<text x="163.9" y="53">RA7</text>
<text x="202" y="50.5">CORE1_PWR</text>
<text x="235" y="50.5">CORE2_PWR</text>
<text x="45.7" y="55.5">A8</text>
<text x="45.7" y="58.1">A9</text>
<text x="163.9" y="55.5">RA8</text>
<text x="163.9" y="58.1">RA9</text>
<text x="45.7" y="63.2">A11</text>
<text x="45.7" y="65.7">A12</text>
<text x="45.7" y="60.6">A10</text>
<text x="162.7" y="60.6">RA10</text>
<text x="45.7" y="70.8">A14</text>
<text x="45.7" y="68.2">A13</text>
<text x="45.7" y="73.3">A15</text>
<text x="45.7" y="75.9">A16</text>
<text x="45.7" y="83.5">A19</text>
<text x="45.7" y="80.9">A18</text>
<text x="45.7" y="78.4">A17</text>
<text x="45.7" y="88.6">A21</text>
<text x="45.7" y="86">A20</text>
<text x="45.7" y="93.6">A23</text>
<text x="45.7" y="91.1">A22</text>
</g>
<g font-size="1.8" fill="#a90000">
<text x="52" y="35.3">74</text>
<text x="60.7" y="31.8" transform="rotate(-90 60.7 31.8)">48</text>
<text x="65.8" y="32.4" transform="rotate(-90 65.8 32.4)">114</text>
<text x="68.3" y="32.4" transform="rotate(-90 68.3 32.4)">113</text>
<text x="70.9" y="32.4" transform="rotate(-90 70.9 32.4)">112</text>
<text x="75.9" y="31.2" transform="rotate(-90 75.9 31.2)">9</text>
<text x="78.5" y="31.8" transform="rotate(-90 78.5 31.8)">25</text>
<text x="81" y="31.8" transform="rotate(-90 81 31.8)">37</text>
<text x="83.6" y="31.8" transform="rotate(-90 83.6 31.8)">81</text>
<text x="86.1" y="32.4" transform="rotate(-90 86.1 32.4)">105</text>
<text x="88.6" y="32.4" transform="rotate(-90 88.6 32.4)">123</text>
<text x="93.7" y="31.8" transform="rotate(-90 93.7 31.8)">51</text>
<text x="98.8" y="32.4" transform="rotate(-90 98.8 32.4)">115</text>
<text x="103.9" y="31.8" transform="rotate(-90 103.9 31.8)">22</text>
<text x="106.4" y="31.8" transform="rotate(-90 106.4 31.8)">27</text>
<text x="109" y="31.8" transform="rotate(-90 109 31.8)">29</text>
<text x="111.5" y="31.8" transform="rotate(-90 111.5 31.8)">31</text>
<text x="114" y="31.8" transform="rotate(-90 114 31.8)">33</text>
<text x="116.6" y="31.8" transform="rotate(-90 116.6 31.8)">35</text>
<text x="119.1" y="31.8" transform="rotate(-90 119.1 31.8)">38</text>
<text x="121.7" y="31.8" transform="rotate(-90 121.7 31.8)">42</text>
<text x="124.2" y="31.8" transform="rotate(-90 124.2 31.8)">23</text>
<text x="126.7" y="31.8" transform="rotate(-90 126.7 31.8)">28</text>
<text x="129.3" y="31.8" transform="rotate(-90 129.3 31.8)">30</text>
<text x="131.8" y="31.8" transform="rotate(-90 131.8 31.8)">32</text>
<text x="134.4" y="31.8" transform="rotate(-90 134.4 31.8)">34</text>
<text x="136.9" y="31.8" transform="rotate(-90 136.9 31.8)">36</text>
<text x="139.4" y="31.8" transform="rotate(-90 139.4 31.8)">39</text>
<text x="142" y="31.8" transform="rotate(-90 142 31.8)">43</text>
<text x="147.1" y="31.8" transform="rotate(-90 147.1 31.8)">11</text>
<text x="154.2" y="35.3">7</text>
<text x="52" y="37.8">73</text>
<text x="52" y="40.4">72</text>
<text x="153.6" y="40.4">13</text>
<text x="154.2" y="37.8">8</text>
<text x="52" y="42.9">71</text>
<text x="52" y="45.5">70</text>
<text x="153.6" y="42.9">21</text>
<text x="153.6" y="45.5">44</text>
<text x="52" y="48">69</text>
<text x="52" y="50.5">68</text>
<text x="52" y="53.1">67</text>
<text x="153.6" y="48">79</text>
<text x="153.6" y="50.5">84</text>
<text x="153.6" y="53.1">99</text>
<text x="52" y="55.6">66</text>
<text x="52" y="58.2">65</text>
<text x="153" y="55.6">108</text>
<text x="153" y="58.2">116</text>
<text x="52" y="60.7">64</text>
<text x="52" y="63.2">63</text>
<text x="52" y="65.8">62</text>
<text x="153" y="60.7">121</text>
<text x="153" y="65.8">117</text>
<text x="52" y="68.3">61</text>
<text x="52" y="70.9">60</text>
<text x="153" y="70.9">119</text>
<text x="153.6" y="68.3">80</text>
<text x="52" y="73.4">59</text>
<text x="52" y="75.9">58</text>
<text x="153.6" y="73.4">83</text>
<text x="153.6" y="75.9">40</text>
<text x="52" y="78.5">57</text>
<text x="52" y="81">56</text>
<text x="52" y="83.6">55</text>
<text x="153" y="83.6">122</text>
<text x="153.6" y="78.5">24</text>
<text x="153.6" y="81">12</text>
<text x="52" y="86.1">54</text>
<text x="52" y="88.6">53</text>
<text x="153.6" y="88.6">19</text>
<text x="52" y="91.2">52</text>
<text x="52" y="93.7">50</text>
<text x="153.6" y="91.2">14</text>
<text x="153.6" y="93.7">45</text>
<text x="52" y="96.3">46</text>
<text x="52" y="101.3">91</text>
<text x="153.6" y="101.3">20</text>
<text x="154.2" y="98.8">6</text>
<text x="52" y="103.9">90</text>
<text x="154.2" y="106.4">5</text>
<text x="52" y="109">16</text>
<text x="153.6" y="111.5">78</text>
<text x="52" y="114">18</text>
<text x="52.6" y="119.1">2</text>
<text x="153.6" y="114">76</text>
<text x="153.6" y="116.6">87</text>
<text x="52" y="124.2">17</text>
<text x="153" y="124.2">100</text>
<text x="153.6" y="121.7">75</text>
<text x="51.4" y="129.3">128</text>
<text x="153.6" y="126.7">88</text>
<text x="153.6" y="131.8">97</text>
<text x="52" y="136.9">94</text>
<text x="153" y="136.9">109</text>
<text x="153.6" y="134.4">98</text>
<text x="52" y="139.4">95</text>
<text x="153" y="139.4">110</text>
<text x="153" y="142">104</text>
<text x="52" y="144.5">96</text>
<text x="52.6" y="147.1">1</text>
<text x="153" y="144.5">124</text>
<text x="153" y="147.1">125</text>
<text x="153.6" y="149.6">85</text>
<text x="51.4" y="152.1">126</text>
<text x="52" y="154.7">93</text>
<text x="153.6" y="154.7">86</text>
<text x="52" y="157.2">49</text>
<text x="153" y="157.2">127</text>
<text x="153.6" y="159.8">92</text>
<text x="52.6" y="164.8">4</text>
<text x="153.6" y="164.8">15</text>
<text x="154.2" y="167.4">3</text>
<text x="65.8" y="174" transform="rotate(-90 65.8 174)">77</text>
<text x="70.9" y="174.6" transform="rotate(-90 70.9 174.6)">103</text>
<text x="73.4" y="174" transform="rotate(-90 73.4 174)">89</text>
<text x="81" y="174" transform="rotate(-90 81 174)">10</text>
<text x="83.6" y="174" transform="rotate(-90 83.6 174)">26</text>
<text x="86.1" y="174" transform="rotate(-90 86.1 174)">41</text>
<text x="88.6" y="174" transform="rotate(-90 88.6 174)">47</text>
<text x="91.2" y="174" transform="rotate(-90 91.2 174)">82</text>
<text x="93.7" y="174.6" transform="rotate(-90 93.7 174.6)">101</text>
<text x="96.3" y="174.6" transform="rotate(-90 96.3 174.6)">111</text>
<text x="98.8" y="174.6" transform="rotate(-90 98.8 174.6)">118</text>
<text x="111.5" y="174.6" transform="rotate(-90 111.5 174.6)">106</text>
<text x="114" y="174.6" transform="rotate(-90 114 174.6)">107</text>
<text x="116.6" y="174.6" transform="rotate(-90 116.6 174.6)">120</text>
<text x="119.1" y="174.6" transform="rotate(-90 119.1 174.6)">102</text>
</g>
<g font-size="1.8" fill="#840084">
<text x="121.5" y="178.8">Sound,</text>
<text x="129.4" y="178.8">Video,</text>
<text x="136.6" y="178.8">VIA,</text>
<text x="141.4" y="178.8">MMU</text>
</g>
<g font-size="1.4" fill="#006464">
<text x="148.3" y="36.3">RA0</text>
<text x="148.3" y="38.8">RA1</text>
<text x="148.3" y="41.4">RA2</text>
<text x="148.3" y="43.9">RA3</text>
<text x="148.3" y="46.5">RA4</text>
<text x="148.3" y="49">RA5</text>
<text x="148.3" y="51.5">RA6</text>
<text x="148.3" y="54.1">RA7</text>
<text x="148.3" y="56.6">RA8</text>
<text x="148.3" y="59.2">RA9</text>
<text x="147.3" y="61.7">RA10</text>
</g>
</svg>
